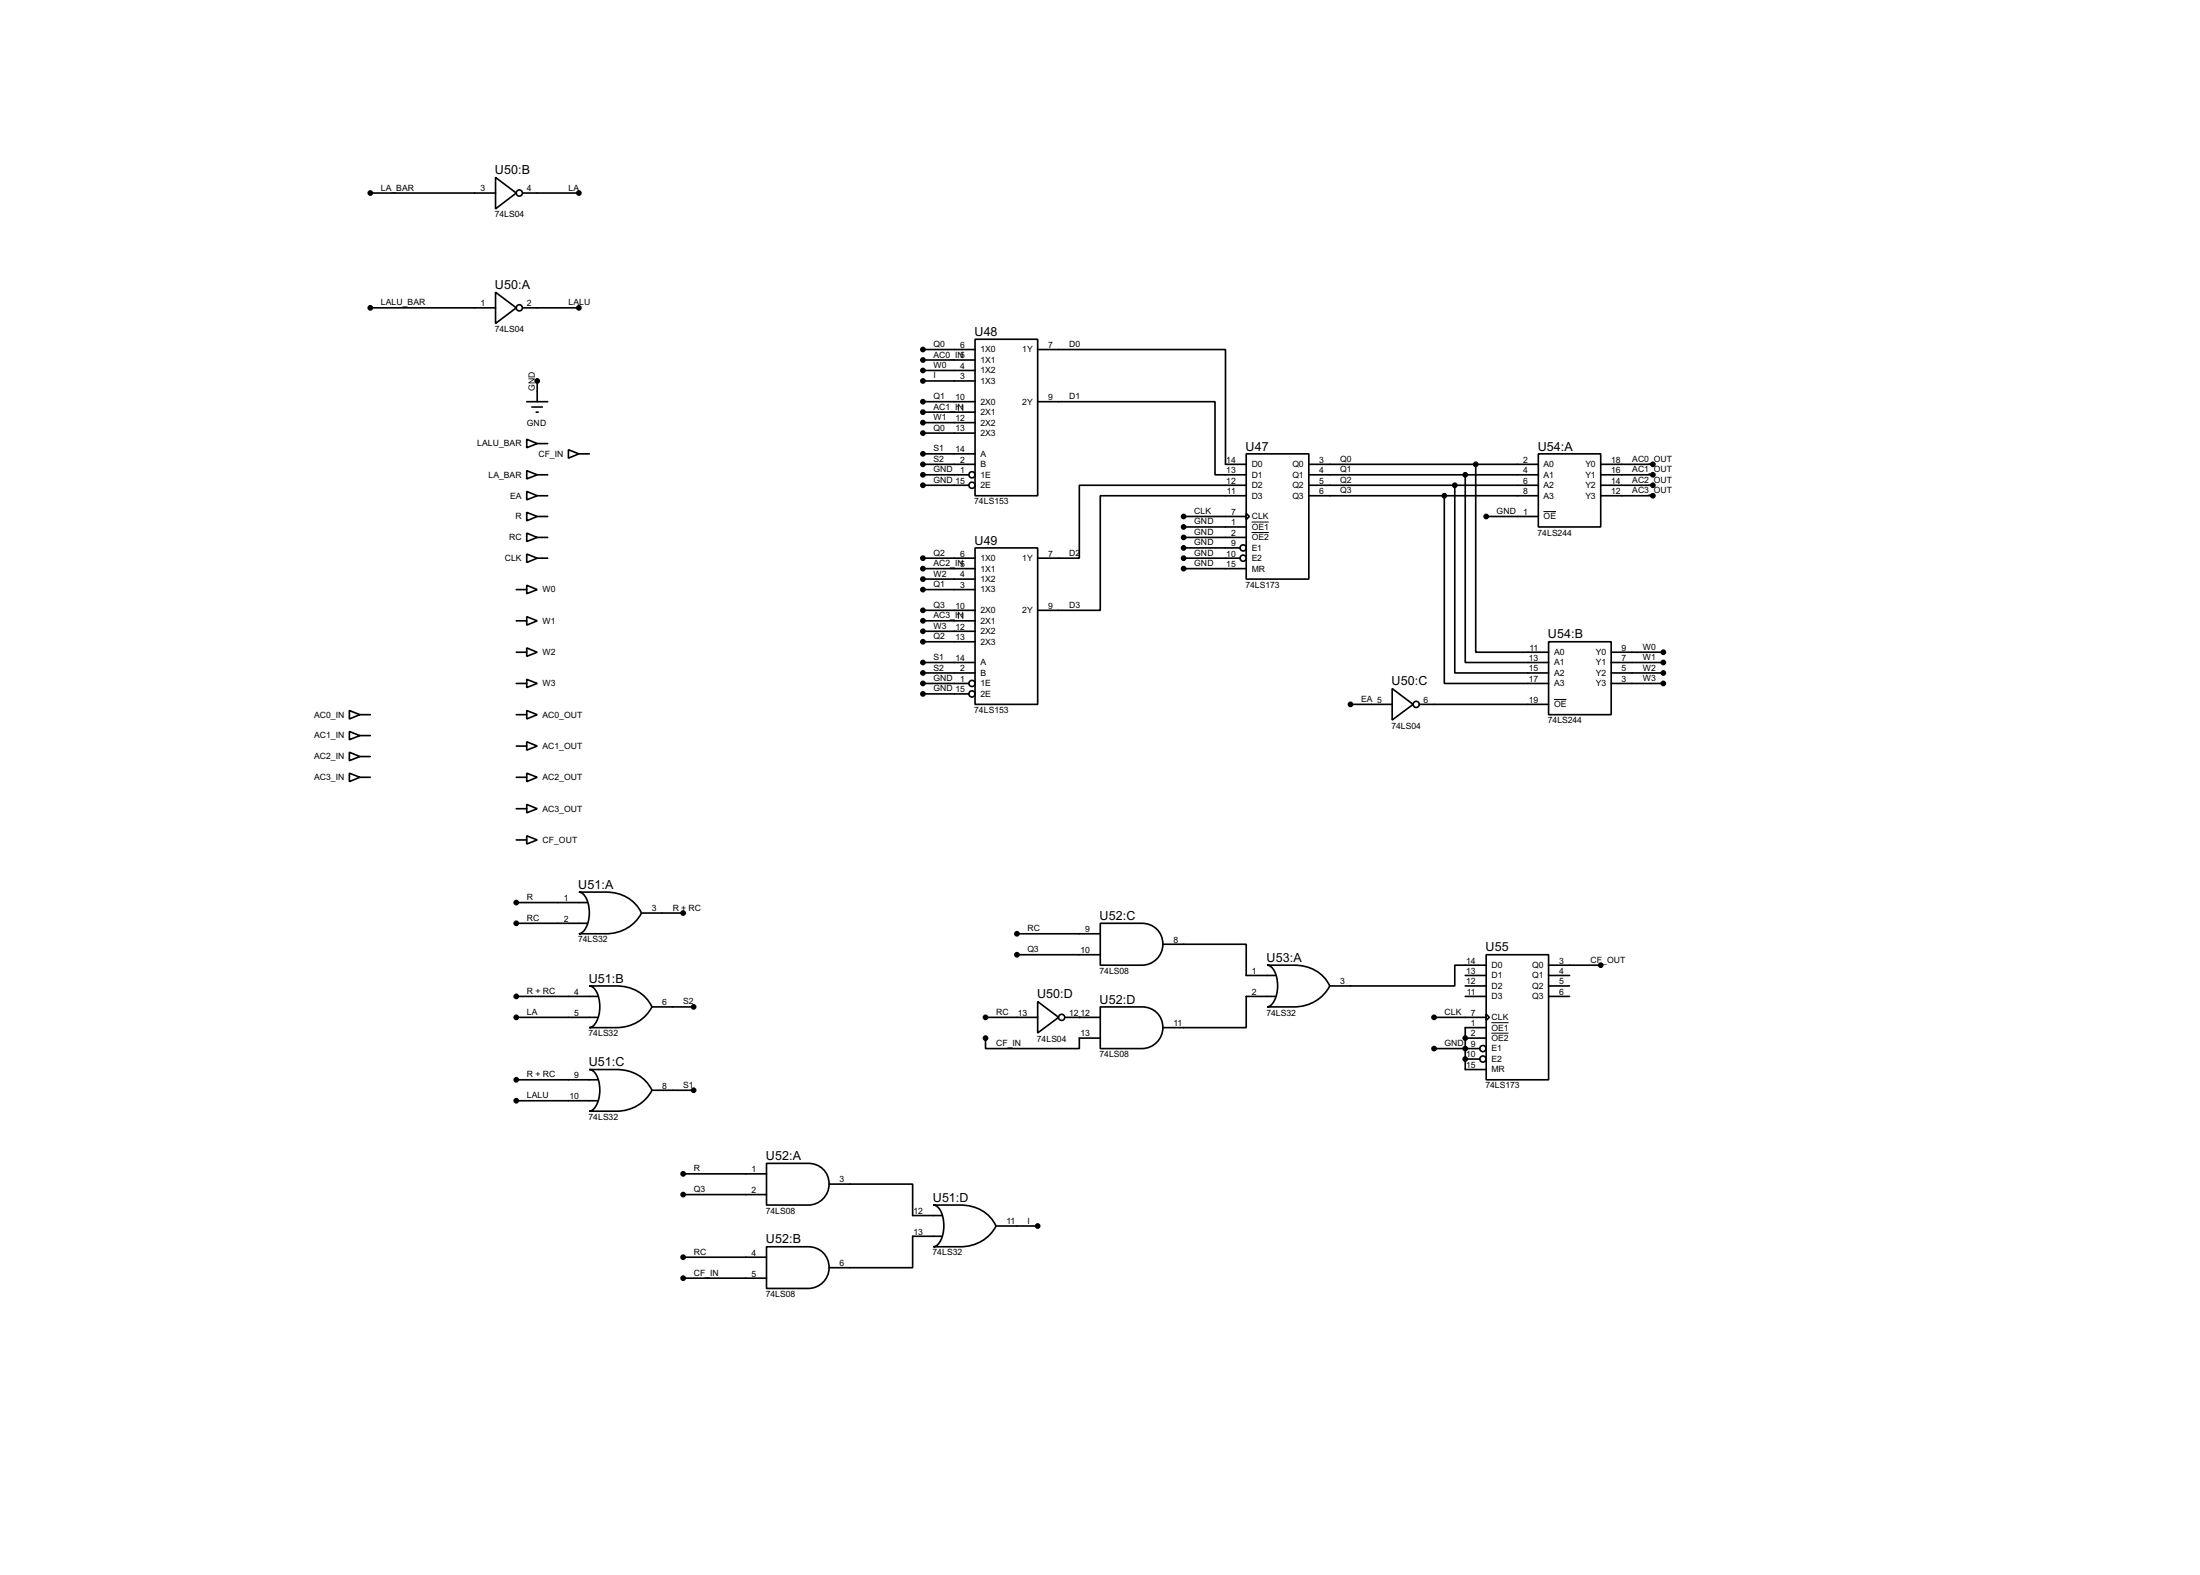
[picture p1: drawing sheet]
<svg xmlns="http://www.w3.org/2000/svg" width="536mm" height="383mm" viewBox="0 0 536 383" stroke-linecap="round" stroke-linejoin="round" font-family="sans-serif">
<g fill="none" stroke="#000" stroke-width=".4">
<path d="M90.2 47h30.5M120.7 43.2l5.1 3.8-5.1 3.9zM127.3 47h13.7M90.2 75h30.5M120.7 71.2l5.1 3.8-5.1 3.8zM127.3 75h13.7M128.3 97.8h5.1M129.6 99.1h2.5M130.9 92.8v5M224.8 85.1h12.7M224.8 87.7h12.7M224.8 90.2h12.7"/>
<path d="M224.8 92.8h12.7M224.8 97.8h12.7M237.5 82.6h15.3v38.1h-15.3zM252.8 85.1h45.7v28h5.1M252.8 97.8h43.2v17.8h7.6M128.3 107l2.6 1-2.6 1zM128.3 114.6l2.6 1-2.6 1zM128.3 119.7l2.6 1-2.6 1zM130.6 100.4h.5M130.9 115.6h2.5M130.9 108h2.5M138.5 109.5l2.5 1-2.5 1.1z"/>
<path d="M141 110.5h2.6M224.8 115.6h11.2M224.8 118.2h11.2M224.8 110.5h12.7M224.8 113.1h12.7M224.8 100.4h12.7M224.8 102.9h12.7M224.8 105.5h12.7M303.6 110.5h15.2v30.5h-15.2zM303.6 118.2h-40.7v17.7h-10.1M318.8 115.6h55.9M318.8 118.2h55.9"/>
<path d="M318.8 113.1h55.9M354.4 118.2v45.7h22.8M356.9 115.6v45.7h20.3M359.5 113.1v45.7h17.7M374.7 110.5h15.2v17.8h-15.2zM389.9 115.6h12.7M389.9 118.2h12.7M389.9 113.1h12.7M128.3 134.9l2.6 1-2.6 1.1zM128.3 124.8l2.6 1-2.6 1zM128.3 129.8l2.6 1.1-2.6 1zM130.9 125.8h2.5"/>
<path d="M130.9 130.9h2.5M130.9 135.9h2.5M130.9 120.7h2.5M224.8 135.9h12.7M224.8 138.5h12.7M237.5 133.4h15.3v38.1h-15.3zM288.3 125.8h15.3M288.3 128.3h15.3M288.3 130.9h15.3M288.3 133.4h13.8M288.3 135.9h13.8M288.3 138.5h15.3"/>
<path d="M303.6 125l.7 .8-.7 .7zM303.6 120.7h-35.6v27.9h-15.2M318.8 120.7h55.9M351.8 120.7v45.7h25.4M362 125.8h12.7M389.9 120.7h12.7M125.8 143.6h2.5M125.8 151.2h2.5M125.8 158.8h2.5M128.3 142.5l2.6 1.1-2.6 1zM128.3 150.2l2.6 1-2.6 1zM128.3 157.8l2.6 1-2.6 1z"/>
<path d="M224.8 141h12.7M224.8 143.6h12.7M224.8 148.6h12.7M224.8 151.2h12.7M224.8 153.7h12.7M224.8 156.3h12.7M377.2 156.3h15.3v17.7h-15.3zM392.5 158.8h12.7M85.1 173l2.6 1-2.6 1.1zM85.1 178.1l2.6 1-2.6 1zM87.7 174h2.5M87.7 179.1h2.5"/>
<path d="M125.8 166.4h2.5M125.8 174h2.5M128.3 165.4l2.6 1-2.6 1zM128.3 173l2.6 1-2.6 1.1zM224.8 166.4h11.2M224.8 169h11.2M224.8 161.3h12.7M224.8 163.9h12.7M329 171.5h10.1M339.1 167.7l5.1 3.8-5.1 3.8zM345.7 171.5h31.5M392.5 166.4h12.7"/>
<path d="M392.5 161.3h12.7M392.5 163.9h12.7M85.1 183.2l2.6 1-2.6 1zM85.1 188.3l2.6 1-2.6 1zM87.7 189.3h2.5M87.7 184.2h2.5M125.8 181.7h2.5M125.8 189.3h2.5M125.8 196.9h2.5M128.3 180.6l2.6 1.1-2.6 1zM128.3 188.3l2.6 1-2.6 1zM128.3 195.9l2.6 1-2.6 1z"/>
<path d="M125.8 219.8h17.3M125.8 204.5h2.5M128.3 203.5l2.6 1-2.6 1zM141 217.2h6.6a9.2 9.2 0 0 1 8.7 5.1 9.6 9.6 0 0 1-8.7 5.1h-6.6a3.5 3.5 0 0 0 2.3-3.2 7.3 7.3 0 0 0-1.4-6.6zM125.8 224.8h17.3M156.3 222.3h10.1M247.7 232.5h20.3M247.7 227.4h20.3M268 224.8h10.2a5.1 5.1 0 0 1 5.1 5.1 5.1 5.1 0 0 1-5.1 5.1h-10.2zM283.3 229.9h20.3v7.6h7.1M308.7 235h6.6a9.2 9.2 0 0 1 8.6 5.1 9.6 9.6 0 0 1-8.6 5.1h-6.6a3.5 3.5 0 0 0 2.3-3.2 7.2 7.2 0 0 0-1.4-6.6zM356.9 237.5h5.1"/>
<path d="M362 232.5h15.2v30.4h-15.2zM362 235h-7.6v5.1h-30.5M377.2 235h12.7M377.2 237.5h5.1M125.8 242.6h19.8M125.8 247.7h19.8M143.6 240.1h6.6a9.2 9.2 0 0 1 8.6 5.1 9.6 9.6 0 0 1-8.6 5h-6.6a3.5 3.5 0 0 0 2.3-3.1 7.3 7.3 0 0 0-1.4-6.7zM158.8 245.2h10.2M240.1 252.8v2.5h22.8v-2.5h5.1M240.1 247.7h12.7M252.8 243.9l5.1 3.8-5.1 3.8zM259.4 247.7h8.6"/>
<path d="M268 245.2h10.2a5.1 5.1 0 0 1 5.1 5 5.1 5.1 0 0 1-5.1 5.1h-10.2zM310.7 242.6h-7.1v7.6h-20.3M349.3 247.7h12.7M349.3 255.3h11.2M356.9 242.6h5.1M356.9 240.1h5.1M356.9 252.8h5.1M356.9 257.9h3.6M362 246.9l.8 .8-.8 .8zM362 250.2h-5.1v10.2h5.1M377.2 242.6h5.1M377.2 240.1h5.1"/>
<path d="M125.8 262.9h19.8M125.8 268h19.8M143.6 260.4h6.6a9.2 9.2 0 0 1 8.6 5.1 9.6 9.6 0 0 1-8.6 5.1h-6.6a3.5 3.5 0 0 0 2.3-3.2 7.2 7.2 0 0 0-1.4-6.6zM158.8 265.5h10.2M166.4 290.9h20.3M166.4 285.8h20.3M186.7 283.3h10.2a5.1 5.1 0 0 1 5.1 5 5.1 5.1 0 0 1-5.1 5.1h-10.2zM202 288.3h20.3v7.7h7.1M227.4 293.4h6.6a9.2 9.2 0 0 1 8.6 5.1 9.5 9.5 0 0 1-8.6 5.1h-6.6a3.4 3.4 0 0 0 2.3-3.2 7.4 7.4 0 0 0-1.4-6.6zM242.6 298.5h10.2M166.4 306.1h20.3M166.4 311.2h20.3"/>
<path d="M186.7 303.6h10.2a5.1 5.1 0 0 1 5.1 5 5.1 5.1 0 0 1-5.1 5.1h-10.2zM229.4 301h-7.1v7.7h-20.3"/>
<circle cx="126.5" cy="47" r=".75"/>
<circle cx="126.5" cy="75" r=".75"/>
<circle cx="236.7" cy="115.6" r=".75"/>
<circle cx="236.7" cy="118.2" r=".75"/>
<circle cx="302.8" cy="133.4" r=".75"/>
<circle cx="302.8" cy="135.9" r=".75"/>
<circle cx="236.7" cy="166.4" r=".75"/>
<circle cx="236.7" cy="169" r=".75"/>
<circle cx="344.9" cy="171.5" r=".75"/>
<circle cx="258.6" cy="247.7" r=".75"/>
<circle cx="361.2" cy="255.3" r=".75"/>
<circle cx="361.2" cy="257.9" r=".75"/>
</g>
<g fill="#000">
<circle cx="262.9" cy="247.7" r=".2"/>
<circle cx="356.9" cy="255.3" r=".2"/>
<circle cx="356.9" cy="257.9" r=".2"/>
<circle cx="356.9" cy="252.8" r=".2"/>
</g>
<g fill="#000" stroke="#000" stroke-width=".4">
<circle cx="90.2" cy="47" r=".5"/>
<circle cx="141" cy="47" r=".5"/>
<circle cx="90.2" cy="75" r=".5"/>
<circle cx="141" cy="75" r=".5"/>
<circle cx="130.8" cy="92.8" r=".5"/>
<circle cx="224.8" cy="87.7" r=".5"/>
<circle cx="224.8" cy="97.8" r=".5"/>
<circle cx="224.8" cy="90.2" r=".5"/>
<circle cx="224.8" cy="92.8" r=".5"/>
<circle cx="224.8" cy="85.1" r=".5"/>
<circle cx="224.8" cy="113.1" r=".5"/>
<circle cx="224.8" cy="110.5" r=".5"/>
<circle cx="224.8" cy="105.5" r=".5"/>
<circle cx="224.8" cy="115.6" r=".5"/>
<circle cx="224.8" cy="118.2" r=".5"/>
<circle cx="224.8" cy="102.9" r=".5"/>
<circle cx="224.8" cy="100.4" r=".5"/>
<circle cx="354.3" cy="118.2" r=".5"/>
<circle cx="356.9" cy="115.6" r=".5"/>
<circle cx="359.4" cy="113.1" r=".5"/>
<circle cx="402.6" cy="115.6" r=".5"/>
<circle cx="402.6" cy="118.2" r=".5"/>
<circle cx="402.6" cy="113.1" r=".5"/>
<circle cx="224.8" cy="135.9" r=".5"/>
<circle cx="224.8" cy="138.5" r=".5"/>
<circle cx="288.3" cy="135.9" r=".5"/>
<circle cx="288.3" cy="130.9" r=".5"/>
<circle cx="288.3" cy="138.5" r=".5"/>
<circle cx="288.3" cy="133.4" r=".5"/>
<circle cx="288.3" cy="125.8" r=".5"/>
<circle cx="288.3" cy="128.3" r=".5"/>
<circle cx="351.8" cy="120.7" r=".5"/>
<circle cx="362" cy="125.8" r=".5"/>
<circle cx="402.6" cy="120.7" r=".5"/>
<circle cx="224.8" cy="143.6" r=".5"/>
<circle cx="224.8" cy="153.7" r=".5"/>
<circle cx="224.8" cy="148.6" r=".5"/>
<circle cx="224.8" cy="156.3" r=".5"/>
<circle cx="224.8" cy="151.2" r=".5"/>
<circle cx="224.8" cy="141" r=".5"/>
<circle cx="405.1" cy="158.8" r=".5"/>
<circle cx="224.8" cy="161.3" r=".5"/>
<circle cx="224.8" cy="163.9" r=".5"/>
<circle cx="224.8" cy="169" r=".5"/>
<circle cx="224.8" cy="166.4" r=".5"/>
<circle cx="328.9" cy="171.5" r=".5"/>
<circle cx="405.1" cy="163.9" r=".5"/>
<circle cx="405.1" cy="161.3" r=".5"/>
<circle cx="405.1" cy="166.4" r=".5"/>
<circle cx="125.7" cy="219.8" r=".5"/>
<circle cx="125.7" cy="224.8" r=".5"/>
<circle cx="166.4" cy="222.3" r=".5"/>
<circle cx="247.7" cy="227.4" r=".5"/>
<circle cx="247.7" cy="232.5" r=".5"/>
<circle cx="389.9" cy="235" r=".5"/>
<circle cx="125.7" cy="242.6" r=".5"/>
<circle cx="125.7" cy="247.7" r=".5"/>
<circle cx="168.9" cy="245.2" r=".5"/>
<circle cx="240" cy="252.8" r=".5"/>
<circle cx="240" cy="247.7" r=".5"/>
<circle cx="349.3" cy="255.3" r=".5"/>
<circle cx="349.3" cy="247.7" r=".5"/>
<circle cx="356.9" cy="257.9" r=".5"/>
<circle cx="356.9" cy="255.3" r=".5"/>
<circle cx="356.9" cy="252.8" r=".5"/>
<circle cx="125.7" cy="268" r=".5"/>
<circle cx="125.7" cy="262.9" r=".5"/>
<circle cx="168.9" cy="265.5" r=".5"/>
<circle cx="166.4" cy="290.9" r=".5"/>
<circle cx="166.4" cy="285.8" r=".5"/>
<circle cx="252.7" cy="298.5" r=".5"/>
<circle cx="166.4" cy="306.1" r=".5"/>
<circle cx="166.4" cy="311.2" r=".5"/>
</g>
<path d="M304.9 127.1h4.2M304.9 129.7h4.2M376 124.6h3M378.5 170.3h3.1M363.3 249h4.2M363.3 251.6h4.2" fill="none" stroke="#000" stroke-width=".24"/>
<g font-size="3.4">
<text x="120.6" y="42.4">U50:B</text>
<text x="120.6" y="70.4">U50:A</text>
<text x="237.4" y="81.8">U48</text>
<text x="303.4" y="109.7">U47</text>
<text x="374.6" y="109.7">U54:A</text>
<text x="237.4" y="132.6">U49</text>
<text x="377.1" y="155.5">U54:B</text>
<text x="339" y="166.9">U50:C</text>
<text x="140.9" y="216.4">U51:A</text>
<text x="267.9" y="224">U52:C</text>
<text x="361.9" y="231.7">U55</text>
<text x="143.4" y="239.3">U51:B</text>
<text x="308.5" y="234.2">U53:A</text>
<text x="252.6" y="243.1">U50:D</text>
<text x="267.9" y="244.4">U52:D</text>
<text x="143.4" y="259.6">U51:C</text>
<text x="186.6" y="282.5">U52:A</text>
<text x="227.2" y="292.6">U51:D</text>
<text x="186.6" y="302.8">U52:B</text>
</g>
<g font-size="2.4">
<text x="92.8" y="46.4">LA_BAR</text>
<text x="117" y="46.6">3</text>
<text x="128.3" y="46.6">4</text>
<text x="138.5" y="46.4">LA</text>
<text x="120.5" y="52.9">74LS04</text>
<text x="92.8" y="74.4">LALU_BAR</text>
<text x="117" y="74.6">1</text>
<text x="128.3" y="74.6">2</text>
<text x="138.5" y="74.4">LALU</text>
<text x="120.5" y="80.8">74LS04</text>
<text x="227.4" y="84.5">Q0</text>
<text x="227.4" y="87.1">AC0_IN5</text>
<text x="227.4" y="89.6">W0</text>
<text x="233.9" y="84.7">6</text>
<text x="233.9" y="89.8">4</text>
<text x="238.8" y="85.8">1X0</text>
<text x="238.8" y="88.4">1X1</text>
<text x="249" y="85.8">1Y</text>
<text x="255.3" y="84.7">7</text>
<text x="260.4" y="84.5">D0</text>
<text x="130.3" y="95.3" transform="rotate(-90 130.3 95.3)">GND</text>
<text x="227.4" y="92.2">I</text>
<text x="233.9" y="92.4">3</text>
<text x="238.8" y="90.9">1X2</text>
<text x="238.8" y="93.5">1X3</text>
<text x="227.4" y="97.2">Q1</text>
<text x="227.4" y="99.8">AC1_I1N1</text>
<text x="232.7" y="97.4">10</text>
<text x="238.8" y="98.5">2X0</text>
<text x="238.8" y="101">2X1</text>
<text x="249" y="98.5">2Y</text>
<text x="255.3" y="97.4">9</text>
<text x="260.4" y="97.2">D1</text>
<text x="128.3" y="103.6">GND</text>
<text x="227.4" y="102.3">W1</text>
<text x="227.4" y="104.9">Q0</text>
<text x="232.7" y="102.5">12</text>
<text x="232.7" y="105.1">13</text>
<text x="238.8" y="103.6">2X2</text>
<text x="238.8" y="106.2">2X3</text>
<text x="116.2" y="108.7">LALU_BAR</text>
<text x="131.1" y="111.2">CF_IN</text>
<text x="227.4" y="109.9">S1</text>
<text x="227.4" y="112.5">S2</text>
<text x="232.7" y="110.1">14</text>
<text x="233.9" y="112.7">2</text>
<text x="238.8" y="111.2">A</text>
<text x="238.8" y="113.7">B</text>
<text x="298.7" y="112.7">14</text>
<text x="304.9" y="113.7">D0</text>
<text x="314.8" y="113.7">Q0</text>
<text x="321.4" y="112.7">3</text>
<text x="326.4" y="112.5">Q0</text>
<text x="371" y="112.7">2</text>
<text x="376" y="113.7">A0</text>
<text x="386.2" y="113.7">Y0</text>
<text x="392.5" y="112.7">18</text>
<text x="397.6" y="112.5">AC0_OUT</text>
<text x="119" y="116.3">LA_BAR</text>
<text x="227.4" y="115">GND</text>
<text x="227.4" y="117.6">GND 15</text>
<text x="233.9" y="115.2">1</text>
<text x="238.8" y="116.3">1E</text>
<text x="238.8" y="118.9">2E</text>
<text x="298.7" y="115.2">13</text>
<text x="298.7" y="117.8">12</text>
<text x="304.9" y="116.3">D1</text>
<text x="304.9" y="118.9">D2</text>
<text x="314.8" y="116.3">Q1</text>
<text x="314.8" y="118.9">Q2</text>
<text x="321.4" y="115.2">4</text>
<text x="321.4" y="117.8">5</text>
<text x="326.4" y="115">Q1</text>
<text x="326.4" y="117.6">Q2</text>
<text x="371" y="115.2">4</text>
<text x="371" y="117.8">6</text>
<text x="376" y="116.3">A1</text>
<text x="376" y="118.9">A2</text>
<text x="386.2" y="116.3">Y1</text>
<text x="386.2" y="118.9">Y2</text>
<text x="392.5" y="115.2">16</text>
<text x="392.5" y="117.8">14</text>
<text x="397.6" y="115">AC1_OUT</text>
<text x="397.6" y="117.6">AC2_OUT</text>
<text x="124.3" y="121.4">EA</text>
<text x="237.3" y="122.8">74LS153</text>
<text x="290.9" y="125.2">CLK</text>
<text x="298.9" y="120.3">11</text>
<text x="299.9" y="125.4">7</text>
<text x="304.9" y="121.4">D3</text>
<text x="314.8" y="121.4">Q3</text>
<text x="321.4" y="120.3">6</text>
<text x="326.4" y="120.1">Q3</text>
<text x="364.5" y="125.2">GND</text>
<text x="371" y="120.3">8</text>
<text x="371" y="125.4">1</text>
<text x="376" y="121.4">A3</text>
<text x="386.2" y="121.4">Y3</text>
<text x="392.5" y="120.3">12</text>
<text x="397.6" y="120.1">AC3_OUT</text>
<text x="124" y="131.6">RC</text>
<text x="125.5" y="126.4">R</text>
<text x="290.9" y="127.7">GND</text>
<text x="290.9" y="130.3">GND</text>
<text x="299.9" y="127.9">1</text>
<text x="299.9" y="130.5">2</text>
<text x="304.9" y="126.4">CLK</text>
<text x="304.9" y="129">OE1</text>
<text x="304.9" y="131.6">OE2</text>
<text x="374.5" y="130.4">74LS244</text>
<text x="376" y="126.4">OE</text>
<text x="122.9" y="136.6">CLK</text>
<text x="227.4" y="135.3">Q2</text>
<text x="227.4" y="137.9">AC2_IN5</text>
<text x="233.9" y="135.5">6</text>
<text x="238.8" y="136.6">1X0</text>
<text x="249" y="136.6">1Y</text>
<text x="255.3" y="135.5">7</text>
<text x="260.4" y="135.3">D2</text>
<text x="290.9" y="132.8">GND</text>
<text x="290.9" y="135.3">GND</text>
<text x="290.9" y="137.9">GND</text>
<text x="298.7" y="135.5">10</text>
<text x="299.9" y="133">9</text>
<text x="304.9" y="134.1">E1</text>
<text x="304.9" y="136.6">E2</text>
<text x="227.4" y="140.4">W2</text>
<text x="227.4" y="143">Q1</text>
<text x="233.9" y="140.6">4</text>
<text x="233.9" y="143.2">3</text>
<text x="238.8" y="139.2">1X1</text>
<text x="238.8" y="141.7">1X2</text>
<text x="298.7" y="138.1">15</text>
<text x="303.4" y="143.1">74LS173</text>
<text x="304.9" y="139.2">MR</text>
<text x="132.1" y="144.3">W0</text>
<text x="227.4" y="148">Q3</text>
<text x="232.7" y="148.2">10</text>
<text x="238.8" y="144.3">1X3</text>
<text x="238.8" y="149.3">2X0</text>
<text x="249" y="149.3">2Y</text>
<text x="255.3" y="148.2">9</text>
<text x="260.4" y="148">D3</text>
<text x="132.1" y="151.9">W1</text>
<text x="227.4" y="150.6">AC3_I1N1</text>
<text x="227.4" y="153.1">W3</text>
<text x="227.4" y="155.7">Q2</text>
<text x="232.7" y="153.3">12</text>
<text x="232.7" y="155.9">13</text>
<text x="238.8" y="151.9">2X1</text>
<text x="238.8" y="154.4">2X2</text>
<text x="132.1" y="159.5">W2</text>
<text x="227.4" y="160.7">S1</text>
<text x="232.7" y="160.9">14</text>
<text x="238.8" y="157">2X3</text>
<text x="372.4" y="160.9">13</text>
<text x="372.5" y="158.4">11</text>
<text x="378.5" y="159.5">A0</text>
<text x="388.7" y="159.5">Y0</text>
<text x="395" y="158.4">9</text>
<text x="395" y="160.9">7</text>
<text x="400.1" y="158.2">W0</text>
<text x="400.1" y="160.7">W1</text>
<text x="132.1" y="167.1">W3</text>
<text x="227.4" y="165.8">GND</text>
<text x="227.4" y="163.3">S2</text>
<text x="233.9" y="163.5">2</text>
<text x="233.9" y="166">1</text>
<text x="238.8" y="167.1">1E</text>
<text x="238.8" y="162">A</text>
<text x="238.8" y="164.6">B</text>
<text x="372.4" y="163.5">15</text>
<text x="372.4" y="166">17</text>
<text x="378.5" y="162">A1</text>
<text x="378.5" y="164.6">A2</text>
<text x="378.5" y="167.1">A3</text>
<text x="388.7" y="162">Y1</text>
<text x="388.7" y="164.6">Y2</text>
<text x="388.7" y="167.1">Y3</text>
<text x="395" y="163.5">5</text>
<text x="395" y="166">3</text>
<text x="400.1" y="163.3">W2</text>
<text x="400.1" y="165.8">W3</text>
<text x="227.4" y="168.4">GND 15</text>
<text x="237.3" y="173.6">74LS153</text>
<text x="238.8" y="169.7">2E</text>
<text x="331.5" y="170.9">EA 5</text>
<text x="346.8" y="171.1">6</text>
<text x="372.4" y="171.1">19</text>
<text x="378.5" y="172.2">OE</text>
<text x="76.5" y="174.7">AC0_IN</text>
<text x="76.5" y="179.8">AC1_IN</text>
<text x="132.1" y="174.7">AC0_OUT</text>
<text x="338.9" y="177.4">74LS04</text>
<text x="377" y="176.1">74LS244</text>
<text x="76.5" y="184.9">AC2_IN</text>
<text x="132.1" y="182.4">AC1_OUT</text>
<text x="76.5" y="190">AC3_IN</text>
<text x="132.1" y="190">AC2_OUT</text>
<text x="132.1" y="197.6">AC3_OUT</text>
<text x="132.1" y="205.2">CF_OUT</text>
<text x="128.3" y="219.2">R</text>
<text x="137.3" y="219.4">1</text>
<text x="158.8" y="221.9">3</text>
<text x="163.9" y="221.7">R + RC</text>
<text x="128.3" y="224.2">RC</text>
<text x="137.3" y="224.4">2</text>
<text x="250.2" y="226.8">RC</text>
<text x="264.3" y="227">9</text>
<text x="140.8" y="229.5">74LS32</text>
<text x="250.2" y="231.9">Q3</text>
<text x="263.2" y="232.1">10</text>
<text x="285.8" y="229.5">8</text>
<text x="267.8" y="237.1">74LS08</text>
<text x="305" y="237.1">1</text>
<text x="326.4" y="239.7">3</text>
<text x="357.2" y="234.6">14</text>
<text x="357.2" y="237.1">13</text>
<text x="357.2" y="239.7">12</text>
<text x="363.3" y="235.7">D0</text>
<text x="363.3" y="238.2">D1</text>
<text x="373.2" y="235.7">Q0</text>
<text x="373.2" y="238.2">Q1</text>
<text x="379.8" y="234.6">3</text>
<text x="379.8" y="237.1">4</text>
<text x="379.8" y="239.7">5</text>
<text x="387.4" y="234.4">CF_OUT</text>
<text x="128.3" y="242">R + RC</text>
<text x="139.9" y="242.2">4</text>
<text x="161.3" y="244.8">6</text>
<text x="166.4" y="244.6">S2</text>
<text x="305" y="242.2">2</text>
<text x="357.3" y="242.2">11</text>
<text x="363.3" y="240.8">D2</text>
<text x="363.3" y="243.3">D3</text>
<text x="373.2" y="240.8">Q2</text>
<text x="373.2" y="243.3">Q3</text>
<text x="379.8" y="242.2">6</text>
<text x="128.3" y="247.1">LA</text>
<text x="139.9" y="247.3">5</text>
<text x="242.6" y="247.1">RC</text>
<text x="247.9" y="247.3">13</text>
<text x="260.4" y="247.3">12</text>
<text x="263.2" y="247.3">12</text>
<text x="285.8" y="249.8">11</text>
<text x="308.5" y="247.3">74LS32</text>
<text x="351.8" y="247.1">CLK</text>
<text x="358.3" y="247.3">7</text>
<text x="358.3" y="249.8">1</text>
<text x="363.3" y="248.4">CLK</text>
<text x="363.3" y="250.9">OE1</text>
<text x="143.4" y="252.3">74LS32</text>
<text x="242.6" y="254.7">CF_IN</text>
<text x="252.6" y="253.6">74LS04</text>
<text x="263.2" y="252.4">13</text>
<text x="267.8" y="257.4">74LS08</text>
<text x="351.8" y="254.7">GND</text>
<text x="357.2" y="257.5">10</text>
<text x="358.3" y="252.4">2</text>
<text x="358.3" y="254.9">9</text>
<text x="363.3" y="253.5">OE2</text>
<text x="363.3" y="256">E1</text>
<text x="128.3" y="262.3">R + RC</text>
<text x="139.9" y="262.5">9</text>
<text x="357.2" y="260">15</text>
<text x="363.3" y="258.6">E2</text>
<text x="363.3" y="261.1">MR</text>
<text x="128.3" y="267.4">LALU</text>
<text x="138.7" y="267.6">10</text>
<text x="161.3" y="265.1">8</text>
<text x="166.4" y="264.9">S1</text>
<text x="361.8" y="265">74LS173</text>
<text x="143.4" y="272.7">74LS32</text>
<text x="169" y="285.2">R</text>
<text x="183.1" y="285.4">1</text>
<text x="204.5" y="287.9">3</text>
<text x="169" y="290.3">Q3</text>
<text x="183.1" y="290.5">2</text>
<text x="186.5" y="295.5">74LS08</text>
<text x="222.5" y="295.6">12</text>
<text x="245.2" y="298.1">11</text>
<text x="250.2" y="297.9">I</text>
<text x="169" y="305.5">RC</text>
<text x="183.1" y="305.7">4</text>
<text x="222.5" y="300.6">13</text>
<text x="227.2" y="305.7">74LS32</text>
<text x="169" y="310.6">CF_IN</text>
<text x="183.1" y="310.8">5</text>
<text x="204.5" y="308.3">6</text>
<text x="186.5" y="315.8">74LS08</text>
</g>
</svg>
